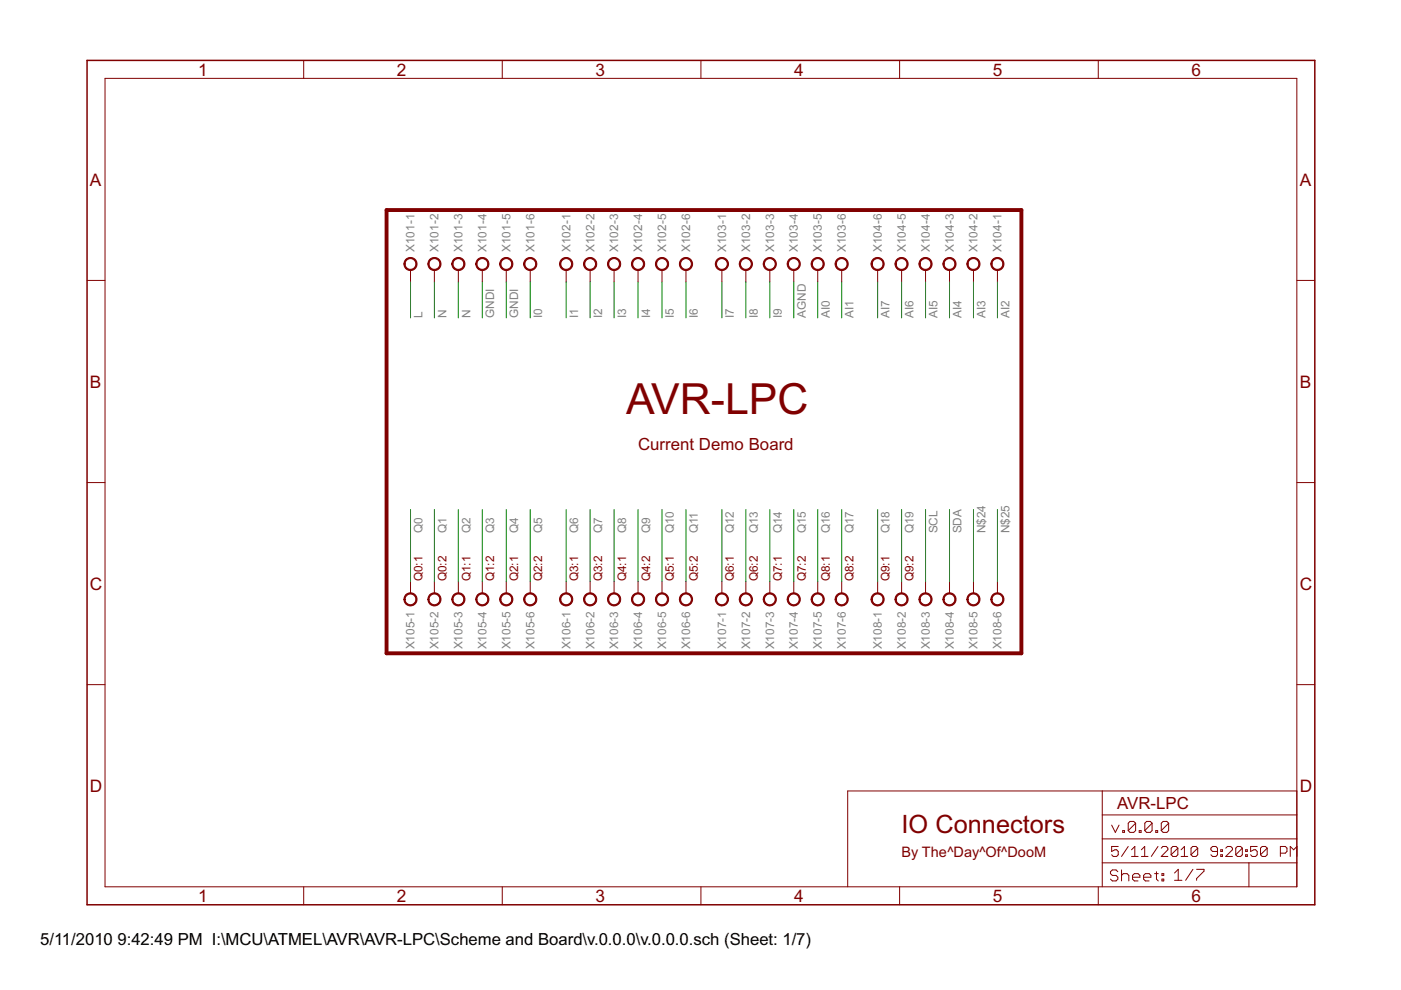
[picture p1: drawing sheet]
<svg xmlns="http://www.w3.org/2000/svg" width="297mm" height="210mm" viewBox="0 0 297 210" stroke-linecap="round" stroke-linejoin="round" font-family="sans-serif">
<g fill="#800000" stroke="#800000" stroke-width=".83">
<path d="M82 138.5h134.6z"/>
<path d="M216.6 44.5v94z"/>
<path d="M82 44.5h134.6z"/>
<path d="M82 44.5v94z"/>
</g>
<g fill="#800000" stroke="#800000" stroke-width=".21">
<path d="M275 182.9v5.1z"/>
<path d="M275 177.9v5z"/>
<path d="M275 172.8v5.1z"/>
<path d="M275 167.7v5.1z"/>
<path d="M179.7 167.7v20.3z"/>
<path d="M179.7 167.7h54z"/>
<path d="M233.7 167.7h41.3z"/>
<path d="M264.8 182.9v5.1z"/>
<path d="M264.8 182.9h10.2z"/>
<path d="M233.7 182.9h31.1z"/>
<path d="M233.7 182.9v5.1z"/>
<path d="M233.7 177.9v5z"/>
<path d="M233.7 177.9h41.3z"/>
<path d="M233.7 172.8v5.1z"/>
<path d="M233.7 172.8h41.3z"/>
<path d="M233.7 167.7v5.1z"/>
<path d="M235.7 174.9l.8 1.6z"/>
<path d="M237.3 174.9l-.8 1.6z"/>
<path d="M238 176.1v.4z"/>
<path d="M238 176.1h.4z"/>
<path d="M238.4 176.1v.4z"/>
<path d="M238 176.5h.4z"/>
<path d="M239.2 174.5v1.6z"/>
<path d="M239.2 174.5l.4-.3z"/>
<path d="M239.6 174.2h.8z"/>
<path d="M240.4 174.2l.4 .3z"/>
<path d="M240.8 174.5v1.6z"/>
<path d="M240.4 176.5l.4-.4z"/>
<path d="M239.6 176.5h.8z"/>
<path d="M239.2 176.1l.4 .4z"/>
<path d="M239.2 176.1l1.6-1.6z"/>
<path d="M241.5 176.1v.4z"/>
<path d="M241.5 176.1h.4z"/>
<path d="M241.9 176.1v.4z"/>
<path d="M241.5 176.5h.4z"/>
<path d="M242.7 174.5v1.6z"/>
<path d="M242.7 174.5l.4-.3z"/>
<path d="M243.1 174.2h.8z"/>
<path d="M243.9 174.2l.4 .3z"/>
<path d="M244.3 174.5v1.6z"/>
<path d="M244.3 176.1l-.4 .4z"/>
<path d="M243.1 176.5h.8z"/>
<path d="M242.7 176.1l.4 .4z"/>
<path d="M244.3 174.5l-1.6 1.6z"/>
<path d="M245 176.1v.4z"/>
<path d="M245 176.1h.4z"/>
<path d="M245.4 176.1v.4z"/>
<path d="M245 176.5h.4z"/>
<path d="M246.2 174.5v1.6z"/>
<path d="M246.2 174.5l.4-.3z"/>
<path d="M246.6 174.2h.8z"/>
<path d="M247.4 174.2l.4 .3z"/>
<path d="M247.8 174.5v1.6z"/>
<path d="M247.8 176.1l-.4 .4z"/>
<path d="M246.6 176.5h.8z"/>
<path d="M246.2 176.1l.4 .4z"/>
<path d="M246.2 176.1l1.6-1.6z"/>
<path d="M235.7 179.5h1.4z"/>
<path d="M235.7 179.5v1z"/>
<path d="M235.7 180.5l.7-.3z"/>
<path d="M236.4 180.2h.3z"/>
<path d="M236.7 180.2l.4 .3z"/>
<path d="M237.1 180.5v.7z"/>
<path d="M237.1 181.2l-.4 .4z"/>
<path d="M236 181.6h.7z"/>
<path d="M235.7 181.2l.3 .4z"/>
<path d="M239.2 179.5l-1.4 2.1z"/>
<path d="M240.6 179.5l-.7 .7z"/>
<path d="M240.6 179.5v2.1z"/>
<path d="M239.9 181.6h1.4z"/>
<path d="M242 180.2l.7-.7z"/>
<path d="M242.7 179.5v2.1z"/>
<path d="M242 181.6h1.4z"/>
<path d="M245.5 179.5l-1.4 2.1z"/>
<path d="M246.2 181.6h1.4z"/>
<path d="M247.6 180.2l-1.4 1.4z"/>
<path d="M247.6 179.8v.4z"/>
<path d="M247.3 179.5l.3 .3z"/>
<path d="M246.5 179.5h.8z"/>
<path d="M246.5 179.5l-.3 .3z"/>
<path d="M248.3 179.8v1.4z"/>
<path d="M248.7 179.5l-.4 .3z"/>
<path d="M248.7 179.5h.7z"/>
<path d="M249.4 179.5l.3 .3z"/>
<path d="M249.7 179.8v1.4z"/>
<path d="M249.7 181.2l-.3 .4z"/>
<path d="M248.7 181.6h.7z"/>
<path d="M248.3 181.2l.4 .4z"/>
<path d="M248.3 181.2l1.4-1.4z"/>
<path d="M251.1 179.5l-.7 .7z"/>
<path d="M251.1 179.5v2.1z"/>
<path d="M250.4 181.6h1.4z"/>
<path d="M252.5 179.8v1.4z"/>
<path d="M252.5 179.8l.4-.3z"/>
<path d="M252.9 179.5h.7z"/>
<path d="M253.6 179.5l.3 .3z"/>
<path d="M253.9 179.8v1.4z"/>
<path d="M253.9 181.2l-.3 .4z"/>
<path d="M252.9 181.6h.7z"/>
<path d="M252.5 181.2l.4 .4z"/>
<path d="M252.5 181.2l1.4-1.4z"/>
<path d="M256.7 181.2l.4 .4z"/>
<path d="M257.1 181.6h.7z"/>
<path d="M258.1 181.2l-.3 .4z"/>
<path d="M258.1 179.8v1.4z"/>
<path d="M257.8 179.5l.3 .3z"/>
<path d="M257.1 179.5h.7z"/>
<path d="M257.1 179.5l-.4 .3z"/>
<path d="M256.7 179.8v.4z"/>
<path d="M256.7 180.2l.4 .3z"/>
<path d="M257.1 180.5h1z"/>
<path d="M258.8 180.2h.4z"/>
<path d="M259.2 180.2v.3z"/>
<path d="M258.8 180.5h.4z"/>
<path d="M258.8 180.2v.3z"/>
<path d="M258.8 181.2h.4z"/>
<path d="M259.2 181.2v.4z"/>
<path d="M258.8 181.6h.4z"/>
<path d="M258.8 181.2v.4z"/>
<path d="M259.9 181.6h1.4z"/>
<path d="M259.9 181.6l1.4-1.4z"/>
<path d="M261.3 179.8v.4z"/>
<path d="M260.9 179.5l.4 .3z"/>
<path d="M260.2 179.5h.7z"/>
<path d="M260.2 179.5l-.3 .3z"/>
<path d="M262 179.8v1.4z"/>
<path d="M262.3 179.5l-.3 .3z"/>
<path d="M262.3 179.5h.7z"/>
<path d="M263 179.5l.4 .3z"/>
<path d="M263.4 179.8v1.4z"/>
<path d="M263.4 181.2l-.4 .4z"/>
<path d="M262.3 181.6h.7z"/>
<path d="M262 181.2l.3 .4z"/>
<path d="M262 181.2l1.4-1.4z"/>
<path d="M264.1 180.2h.4z"/>
<path d="M264.5 180.2v.3z"/>
<path d="M264.1 180.5h.4z"/>
<path d="M264.1 180.2v.3z"/>
<path d="M264.1 181.2h.4z"/>
<path d="M264.5 181.2v.4z"/>
<path d="M264.1 181.6h.4z"/>
<path d="M264.1 181.2v.4z"/>
<path d="M265.2 179.5h1.4z"/>
<path d="M265.2 179.5v1z"/>
<path d="M265.2 180.5l.7-.3z"/>
<path d="M265.9 180.2h.3z"/>
<path d="M266.2 180.2l.4 .3z"/>
<path d="M266.6 180.5v.7z"/>
<path d="M266.6 181.2l-.4 .4z"/>
<path d="M265.5 181.6h.7z"/>
<path d="M265.2 181.2l.3 .4z"/>
<path d="M267.3 179.8v1.4z"/>
<path d="M267.3 179.8l.3-.3z"/>
<path d="M267.6 179.5h.7z"/>
<path d="M268.3 179.5l.4 .3z"/>
<path d="M268.7 179.8v1.4z"/>
<path d="M268.7 181.2l-.4 .4z"/>
<path d="M267.6 181.6h.7z"/>
<path d="M267.3 181.2l.3 .4z"/>
<path d="M267.3 181.2l1.4-1.4z"/>
<path d="M271.5 179.5v2.1z"/>
<path d="M271.5 179.5h1z"/>
<path d="M272.5 179.5l.4 .3z"/>
<path d="M272.9 179.8v.7z"/>
<path d="M272.9 180.5l-.4 .4z"/>
<path d="M271.5 180.9h1z"/>
<path d="M273.6 179.5v2.1z"/>
<path d="M273.6 179.5l.7 .7z"/>
<path d="M275 179.5l-.7 .7z"/>
<path d="M275 179.5v2.1z"/>
<path d="M249 185.1l.8-.8z"/>
<path d="M249.8 184.3v2.3z"/>
<path d="M249 186.6h1.6z"/>
<path d="M252.9 184.3l-1.5 2.3z"/>
<path d="M253.7 184.3h1.6z"/>
<path d="M255.3 184.3v.4z"/>
<path d="M255.3 184.7l-1.6 1.6z"/>
<path d="M253.7 186.3v.3z"/>
<path d="M236.6 184.4l.4 .4z"/>
<path d="M235.8 184.4h.8z"/>
<path d="M235.4 184.8l.4-.4z"/>
<path d="M235.4 184.8v.4z"/>
<path d="M235.4 185.2l.4 .4z"/>
<path d="M235.8 185.6h.8z"/>
<path d="M236.6 185.6l.4 .4z"/>
<path d="M237 186v.4z"/>
<path d="M237 186.4l-.4 .4z"/>
<path d="M235.8 186.8h.8z"/>
<path d="M235.4 186.4l.4 .4z"/>
<path d="M237.8 184.4v2.4z"/>
<path d="M237.8 185.6l.4-.4z"/>
<path d="M238.2 185.2h.8z"/>
<path d="M239 185.2l.3 .4z"/>
<path d="M239.3 185.6v1.2z"/>
<path d="M240.5 186.8h.8z"/>
<path d="M240.1 186.4l.4 .4z"/>
<path d="M240.1 185.6v.8z"/>
<path d="M240.1 185.6l.4-.4z"/>
<path d="M240.5 185.2h.8z"/>
<path d="M241.3 185.2l.4 .4z"/>
<path d="M241.7 185.6v.4z"/>
<path d="M240.1 186h1.6z"/>
<path d="M242.8 186.8h.8z"/>
<path d="M242.5 186.4l.3 .4z"/>
<path d="M242.5 185.6v.8z"/>
<path d="M242.5 185.6l.3-.4z"/>
<path d="M242.8 185.2h.8z"/>
<path d="M243.6 185.2l.4 .4z"/>
<path d="M244 185.6v.4z"/>
<path d="M242.5 186h1.5z"/>
<path d="M245.2 184.8v1.6z"/>
<path d="M245.2 186.4l.4 .4z"/>
<path d="M244.8 185.2h.8z"/>
<path d="M246.4 185.2h.3z"/>
<path d="M246.7 185.2v.4z"/>
<path d="M246.4 185.6h.3z"/>
<path d="M246.4 185.2v.4z"/>
<path d="M246.4 186.4h.3z"/>
<path d="M246.7 186.4v.4z"/>
<path d="M246.4 186.8h.3z"/>
<path d="M246.4 186.4v.4z"/>
<path d="M22.3 16.6v171.4z"/>
<path d="M18.5 59.5h3.8z"/>
<path d="M18.5 102.3h3.8z"/>
<path d="M18.5 145.2h3.8z"/>
<path d="M22.3 188h252.7z"/>
<path d="M64.4 188v3.8z"/>
<path d="M106.5 188v3.8z"/>
<path d="M148.6 188v3.8z"/>
<path d="M190.7 188v3.8z"/>
<path d="M232.9 188v3.8z"/>
<path d="M275 16.6v171.4z"/>
<path d="M275 59.5h3.8z"/>
<path d="M275 102.3h3.8z"/>
<path d="M275 145.2h3.8z"/>
<path d="M22.3 16.6h252.7z"/>
<path d="M64.4 12.8v3.8z"/>
<path d="M106.5 12.8v3.8z"/>
<path d="M148.6 12.8v3.8z"/>
<path d="M190.7 12.8v3.8z"/>
<path d="M232.9 12.8v3.8z"/>
<path d="M87 57.2v2.6z"/>
<path d="M92.1 57.2v2.6z"/>
<path d="M97.2 57.2v2.6z"/>
<path d="M102.3 57.2v2.6z"/>
<path d="M107.3 57.2v2.6z"/>
<path d="M112.4 57.2v2.6z"/>
<path d="M120 57.2v2.6z"/>
<path d="M125.1 57.2v2.6z"/>
<path d="M130.2 57.2v2.6z"/>
<path d="M135.3 57.2v2.6z"/>
<path d="M140.4 57.2v2.6z"/>
<path d="M145.4 57.2v2.6z"/>
<path d="M153.1 57.2v2.6z"/>
<path d="M158.1 57.2v2.6z"/>
<path d="M163.2 57.2v2.6z"/>
<path d="M168.3 57.2v2.6z"/>
<path d="M173.4 57.2v2.6z"/>
<path d="M178.5 57.2v2.6z"/>
<path d="M211.5 57.2v2.6z"/>
<path d="M206.4 57.2v2.6z"/>
<path d="M201.3 57.2v2.6z"/>
<path d="M196.2 57.2v2.6z"/>
<path d="M191.2 57.2v2.6z"/>
<path d="M186.1 57.2v2.6z"/>
<path d="M87 123.3v2.5z"/>
<path d="M92.1 123.3v2.5z"/>
<path d="M97.2 123.3v2.5z"/>
<path d="M102.3 123.3v2.5z"/>
<path d="M107.3 123.3v2.5z"/>
<path d="M112.4 123.3v2.5z"/>
<path d="M120 123.3v2.5z"/>
<path d="M125.1 123.3v2.5z"/>
<path d="M130.2 123.3v2.5z"/>
<path d="M135.3 123.3v2.5z"/>
<path d="M140.4 123.3v2.5z"/>
<path d="M145.4 123.3v2.5z"/>
<path d="M153.1 123.3v2.5z"/>
<path d="M158.1 123.3v2.5z"/>
<path d="M163.2 123.3v2.5z"/>
<path d="M168.3 123.3v2.5z"/>
<path d="M173.4 123.3v2.5z"/>
<path d="M178.5 123.3v2.5z"/>
<path d="M186.1 123.3v2.5z"/>
<path d="M191.2 123.3v2.5z"/>
<path d="M196.2 123.3v2.5z"/>
<path d="M201.3 123.3v2.5z"/>
<path d="M206.4 123.3v2.5z"/>
<path d="M211.5 123.3v2.5z"/>
<path d="M86 55a1.4 1.4 0 0 1 2.2 .2 1.4 1.4 0 0 1-.8 2.1 1.4 1.4 0 0 1-1.8-1.3h.3a1.14 1.14 0 0 1 1.7-1 1.14 1.14 0 0 1 .1 1.9 1.14 1.14 0 0 1-1.8-.6v-.3h-.3z" fill-rule="evenodd"/>
<path d="M91.1 55a1.4 1.4 0 0 1 2.2 .2 1.4 1.4 0 0 1-.8 2.1 1.4 1.4 0 0 1-1.8-1.3h.3a1.15 1.15 0 0 1 1.6-1.1 1.15 1.15 0 0 1 .2 1.9 1.15 1.15 0 0 1-1.8-.5v-.3h-.3z" fill-rule="evenodd"/>
<path d="M96.2 55a1.4 1.4 0 0 1 2.2 .2 1.4 1.4 0 0 1-.8 2.1 1.4 1.4 0 0 1-1.8-1.3h.2a1.15 1.15 0 0 1 1.7-1.1 1.15 1.15 0 0 1 .2 1.9 1.15 1.15 0 0 1-1.8-.5l-.1-.3h-.2z" fill-rule="evenodd"/>
<path d="M101.2 55a1.4 1.4 0 0 1 2.3 .2 1.4 1.4 0 0 1-.9 2.1 1.4 1.4 0 0 1-1.7-1.3h.2a1.15 1.15 0 0 1 1.6-1.1 1.15 1.15 0 0 1 .3 1.9 1.15 1.15 0 0 1-1.8-.5l-.1-.3h-.2z" fill-rule="evenodd"/>
<path d="M106.3 55a1.4 1.4 0 0 1 2.2 .2 1.4 1.4 0 0 1-.8 2.1 1.4 1.4 0 0 1-1.8-1.3h.3a1.15 1.15 0 0 1 1.6-1.1 1.15 1.15 0 0 1 .3 1.9 1.15 1.15 0 0 1-1.9-.5v-.3h-.3z" fill-rule="evenodd"/>
<path d="M111.4 55a1.4 1.4 0 0 1 2.2 .2 1.4 1.4 0 0 1-.8 2.1 1.4 1.4 0 0 1-1.8-1.3h.3a1.15 1.15 0 0 1 1.6-1.1 1.15 1.15 0 0 1 .3 1.9 1.15 1.15 0 0 1-1.9-.5v-.3h-.3z" fill-rule="evenodd"/>
<path d="M119 55a1.4 1.4 0 0 1 2.2 .2 1.4 1.4 0 0 1-.8 2.1 1.4 1.4 0 0 1-1.8-1.3h.3a1.15 1.15 0 0 1 1.6-1.1 1.15 1.15 0 0 1 .3 1.9 1.15 1.15 0 0 1-1.9-.5v-.3h-.3z" fill-rule="evenodd"/>
<path d="M124.1 55a1.4 1.4 0 0 1 2.2 .2 1.4 1.4 0 0 1-.8 2.1 1.4 1.4 0 0 1-1.8-1.3h.3a1.15 1.15 0 0 1 1.6-1.1 1.15 1.15 0 0 1 .3 1.9 1.15 1.15 0 0 1-1.9-.5v-.3h-.3z" fill-rule="evenodd"/>
<path d="M129.2 55a1.4 1.4 0 0 1 2.2 .2 1.4 1.4 0 0 1-.8 2.1 1.4 1.4 0 0 1-1.8-1.3h.3a1.15 1.15 0 0 1 1.6-1.1 1.15 1.15 0 0 1 .2 1.9 1.15 1.15 0 0 1-1.8-.5v-.3h-.3z" fill-rule="evenodd"/>
<path d="M134.3 55a1.4 1.4 0 0 1 2.2 .2 1.4 1.4 0 0 1-.8 2.1 1.4 1.4 0 0 1-1.8-1.3h.2a1.15 1.15 0 0 1 1.7-1.1 1.15 1.15 0 0 1 .2 1.9 1.15 1.15 0 0 1-1.8-.5l-.1-.3h-.2z" fill-rule="evenodd"/>
<path d="M139.3 55a1.4 1.4 0 0 1 2.3 .2 1.4 1.4 0 0 1-.9 2.1 1.4 1.4 0 0 1-1.7-1.3h.2a1.15 1.15 0 0 1 1.6-1.1 1.15 1.15 0 0 1 .3 1.9 1.15 1.15 0 0 1-1.8-.5l-.1-.3h-.2z" fill-rule="evenodd"/>
<path d="M144.4 55a1.4 1.4 0 0 1 2.2 .3 1.4 1.4 0 0 1-.8 2 1.4 1.4 0 0 1-1.8-1.3h.3a1.15 1.15 0 0 1 1.6-1.1 1.15 1.15 0 0 1 .3 1.9 1.15 1.15 0 0 1-1.9-.5v-.3h-.3z" fill-rule="evenodd"/>
<path d="M152 55a1.4 1.4 0 0 1 2.2 .3 1.4 1.4 0 0 1-.8 2 1.4 1.4 0 0 1-1.7-1.3h.2a1.15 1.15 0 0 1 1.6-1.1 1.15 1.15 0 0 1 .3 1.9 1.15 1.15 0 0 1-1.8-.5l-.1-.3h-.2z" fill-rule="evenodd"/>
<path d="M157.1 55a1.4 1.4 0 0 1 2.2 .3 1.4 1.4 0 0 1-.8 2 1.4 1.4 0 0 1-1.8-1.3h.3a1.15 1.15 0 0 1 1.6-1.1 1.15 1.15 0 0 1 .3 1.9 1.15 1.15 0 0 1-1.9-.5v-.3h-.3z" fill-rule="evenodd"/>
<path d="M162.2 55a1.4 1.4 0 0 1 2.2 .3 1.4 1.4 0 0 1-.8 2 1.4 1.4 0 0 1-1.8-1.3h.3a1.15 1.15 0 0 1 1.6-1.1 1.15 1.15 0 0 1 .3 1.9 1.15 1.15 0 0 1-1.9-.5v-.3h-.3z" fill-rule="evenodd"/>
<path d="M167.3 55a1.4 1.4 0 0 1 2.2 .3 1.4 1.4 0 0 1-.8 2 1.4 1.4 0 0 1-1.8-1.3h.3a1.15 1.15 0 0 1 1.6-1.1 1.15 1.15 0 0 1 .2 1.9 1.15 1.15 0 0 1-1.8-.5v-.3h-.3z" fill-rule="evenodd"/>
<path d="M172.4 55a1.4 1.4 0 0 1 2.2 .3 1.4 1.4 0 0 1-.9 2 1.4 1.4 0 0 1-1.7-1.3h.2a1.14 1.14 0 0 1 1.6-1.1 1.14 1.14 0 0 1 .3 1.9 1.14 1.14 0 0 1-1.8-.5l-.1-.3h-.2z" fill-rule="evenodd"/>
<path d="M177.4 55a1.4 1.4 0 0 1 2.2 .3 1.4 1.4 0 0 1-.8 2 1.4 1.4 0 0 1-1.7-1.3h.2a1.14 1.14 0 0 1 1.6-1.1 1.14 1.14 0 0 1 .3 1.9 1.14 1.14 0 0 1-1.8-.5l-.1-.3h-.2z" fill-rule="evenodd"/>
<path d="M210.5 55a1.4 1.4 0 0 1 2.2 .3 1.4 1.4 0 0 1-.9 2 1.4 1.4 0 0 1-1.7-1.3h.2a1.14 1.14 0 0 1 1.7-1 1.14 1.14 0 0 1 .2 1.9 1.14 1.14 0 0 1-1.8-.6l-.1-.3h-.2z" fill-rule="evenodd"/>
<path d="M205.4 55a1.4 1.4 0 0 1 2.2 .3 1.4 1.4 0 0 1-.8 2 1.4 1.4 0 0 1-1.8-1.3h.3a1.14 1.14 0 0 1 1.6-1 1.14 1.14 0 0 1 .2 1.9 1.14 1.14 0 0 1-1.8-.6v-.3h-.3z" fill-rule="evenodd"/>
<path d="M200.3 55a1.4 1.4 0 0 1 2.2 .3 1.4 1.4 0 0 1-.8 2 1.4 1.4 0 0 1-1.8-1.3h.3a1.14 1.14 0 0 1 1.7-1 1.14 1.14 0 0 1 .1 1.9 1.14 1.14 0 0 1-1.8-.6v-.3h-.3z" fill-rule="evenodd"/>
<path d="M195.2 55a1.4 1.4 0 0 1 2.2 .3 1.4 1.4 0 0 1-.8 2 1.4 1.4 0 0 1-1.8-1.3h.3a1.14 1.14 0 0 1 1.7-1 1.14 1.14 0 0 1 .1 1.9 1.14 1.14 0 0 1-1.8-.6v-.3h-.3z" fill-rule="evenodd"/>
<path d="M190.1 55a1.4 1.4 0 0 1 2.2 .3 1.4 1.4 0 0 1-.8 2 1.4 1.4 0 0 1-1.7-1.3h.2a1.14 1.14 0 0 1 1.6-1.1 1.14 1.14 0 0 1 .3 1.9 1.14 1.14 0 0 1-1.8-.5l-.1-.3h-.2z" fill-rule="evenodd"/>
<path d="M185.1 55a1.4 1.4 0 0 1 2.2 .3 1.4 1.4 0 0 1-.9 2 1.4 1.4 0 0 1-1.7-1.3h.2a1.14 1.14 0 0 1 1.6-1.1 1.14 1.14 0 0 1 .3 1.9 1.14 1.14 0 0 1-1.8-.5l-.1-.3h-.2z" fill-rule="evenodd"/>
<path d="M86 126.1a1.4 1.4 0 0 1 2.2 .2 1.4 1.4 0 0 1-.8 2.1 1.4 1.4 0 0 1-1.8-1.3h.3a1.14 1.14 0 0 1 1.7-1 1.14 1.14 0 0 1 .1 2 1.14 1.14 0 0 1-1.8-.7v-.3h-.3z" fill-rule="evenodd"/>
<path d="M91.1 126.1a1.4 1.4 0 0 1 2.2 .2 1.4 1.4 0 0 1-.8 2.1 1.4 1.4 0 0 1-1.8-1.3h.3a1.15 1.15 0 0 1 1.6-1.1 1.15 1.15 0 0 1 .3 1.9 1.15 1.15 0 0 1-1.9-.5v-.3h-.3z" fill-rule="evenodd"/>
<path d="M96.2 126.1a1.4 1.4 0 0 1 2.2 .2 1.4 1.4 0 0 1-.8 2.1 1.4 1.4 0 0 1-1.8-1.3h.2a1.15 1.15 0 0 1 1.6-1.1 1.15 1.15 0 0 1 .3 1.9 1.15 1.15 0 0 1-1.8-.5l-.1-.3h-.2z" fill-rule="evenodd"/>
<path d="M101.2 126.1a1.4 1.4 0 0 1 2.3 .2 1.4 1.4 0 0 1-.9 2.1 1.4 1.4 0 0 1-1.7-1.3h.2a1.15 1.15 0 0 1 1.6-1.1 1.15 1.15 0 0 1 .3 1.9 1.15 1.15 0 0 1-1.8-.5l-.1-.3h-.2z" fill-rule="evenodd"/>
<path d="M106.3 126.1a1.4 1.4 0 0 1 2.2 .2 1.4 1.4 0 0 1-.8 2.1 1.4 1.4 0 0 1-1.8-1.3h.3a1.15 1.15 0 0 1 1.6-1.1 1.15 1.15 0 0 1 .3 1.9 1.15 1.15 0 0 1-1.9-.5v-.3h-.3z" fill-rule="evenodd"/>
<path d="M111.4 126.1a1.4 1.4 0 0 1 2.2 .2 1.4 1.4 0 0 1-.8 2.1 1.4 1.4 0 0 1-1.8-1.3h.3a1.15 1.15 0 0 1 1.6-1.1 1.15 1.15 0 0 1 .3 1.9 1.15 1.15 0 0 1-1.9-.5v-.3h-.3z" fill-rule="evenodd"/>
<path d="M119 126.1a1.4 1.4 0 0 1 2.2 .2 1.4 1.4 0 0 1-.8 2.1 1.4 1.4 0 0 1-1.8-1.3h.3a1.15 1.15 0 0 1 1.6-1.1 1.15 1.15 0 0 1 .3 1.9 1.15 1.15 0 0 1-1.9-.5v-.3h-.3z" fill-rule="evenodd"/>
<path d="M124.1 126.1a1.4 1.4 0 0 1 2.2 .2 1.4 1.4 0 0 1-.8 2.1 1.4 1.4 0 0 1-1.8-1.3h.3a1.15 1.15 0 0 1 1.6-1.1 1.15 1.15 0 0 1 .3 1.9 1.15 1.15 0 0 1-1.9-.5v-.3h-.3z" fill-rule="evenodd"/>
<path d="M129.2 126.1a1.4 1.4 0 0 1 2.2 .2 1.4 1.4 0 0 1-.8 2.1 1.4 1.4 0 0 1-1.8-1.3h.3a1.15 1.15 0 0 1 1.6-1.1 1.15 1.15 0 0 1 .3 1.9 1.15 1.15 0 0 1-1.9-.5v-.3h-.3z" fill-rule="evenodd"/>
<path d="M134.3 126.1a1.4 1.4 0 0 1 2.2 .2 1.4 1.4 0 0 1-.8 2.1 1.4 1.4 0 0 1-1.8-1.3h.2a1.15 1.15 0 0 1 1.6-1.1 1.15 1.15 0 0 1 .3 1.9 1.15 1.15 0 0 1-1.8-.5l-.1-.3h-.2z" fill-rule="evenodd"/>
<path d="M139.3 126.1a1.4 1.4 0 0 1 2.3 .2 1.4 1.4 0 0 1-.9 2.1 1.4 1.4 0 0 1-1.7-1.3h.2a1.15 1.15 0 0 1 1.6-1.1 1.15 1.15 0 0 1 .3 1.9 1.15 1.15 0 0 1-1.8-.5l-.1-.3h-.2z" fill-rule="evenodd"/>
<path d="M144.4 126.1a1.4 1.4 0 0 1 2.2 .2 1.4 1.4 0 0 1-.8 2.1 1.4 1.4 0 0 1-1.8-1.3h.3a1.15 1.15 0 0 1 1.6-1.1 1.15 1.15 0 0 1 .3 1.9 1.15 1.15 0 0 1-1.9-.5v-.3h-.3z" fill-rule="evenodd"/>
<path d="M152 126.1a1.4 1.4 0 0 1 2.2 .2 1.4 1.4 0 0 1-.8 2.1 1.4 1.4 0 0 1-1.7-1.3h.2a1.15 1.15 0 0 1 1.6-1.1 1.15 1.15 0 0 1 .3 1.9 1.15 1.15 0 0 1-1.8-.5l-.1-.3h-.2z" fill-rule="evenodd"/>
<path d="M157.1 126.1a1.4 1.4 0 0 1 2.2 .2 1.4 1.4 0 0 1-.8 2.1 1.4 1.4 0 0 1-1.8-1.3h.3a1.15 1.15 0 0 1 1.6-1.1 1.15 1.15 0 0 1 .3 1.9 1.15 1.15 0 0 1-1.9-.5v-.3h-.3z" fill-rule="evenodd"/>
<path d="M162.2 126.1a1.4 1.4 0 0 1 2.2 .2 1.4 1.4 0 0 1-.8 2.1 1.4 1.4 0 0 1-1.8-1.3h.3a1.15 1.15 0 0 1 1.6-1.1 1.15 1.15 0 0 1 .3 1.9 1.15 1.15 0 0 1-1.9-.5v-.3h-.3z" fill-rule="evenodd"/>
<path d="M167.3 126.1a1.4 1.4 0 0 1 2.2 .2 1.4 1.4 0 0 1-.8 2.1 1.4 1.4 0 0 1-1.8-1.3h.3a1.15 1.15 0 0 1 1.6-1.1 1.15 1.15 0 0 1 .3 1.9 1.15 1.15 0 0 1-1.9-.5v-.3h-.3z" fill-rule="evenodd"/>
<path d="M172.4 126.1a1.4 1.4 0 0 1 2.2 .2 1.4 1.4 0 0 1-.8 2.1 1.4 1.4 0 0 1-1.8-1.3h.2a1.14 1.14 0 0 1 1.6-1.1 1.14 1.14 0 0 1 .3 1.9 1.14 1.14 0 0 1-1.8-.5l-.1-.3h-.2z" fill-rule="evenodd"/>
<path d="M177.4 126.1a1.4 1.4 0 0 1 2.2 .2 1.4 1.4 0 0 1-.8 2.1 1.4 1.4 0 0 1-1.7-1.3h.2a1.14 1.14 0 0 1 1.6-1.1 1.14 1.14 0 0 1 .3 1.9 1.14 1.14 0 0 1-1.8-.5l-.1-.3h-.2z" fill-rule="evenodd"/>
<path d="M185.1 126.1a1.4 1.4 0 0 1 2.2 .2 1.4 1.4 0 0 1-.8 2.1 1.4 1.4 0 0 1-1.8-1.3h.2a1.14 1.14 0 0 1 1.6-1.1 1.14 1.14 0 0 1 .3 1.9 1.14 1.14 0 0 1-1.8-.5l-.1-.3h-.2z" fill-rule="evenodd"/>
<path d="M190.1 126.1a1.4 1.4 0 0 1 2.2 .2 1.4 1.4 0 0 1-.8 2.1 1.4 1.4 0 0 1-1.7-1.3h.2a1.14 1.14 0 0 1 1.6-1.1 1.14 1.14 0 0 1 .3 1.9 1.14 1.14 0 0 1-1.8-.5l-.1-.3h-.2z" fill-rule="evenodd"/>
<path d="M195.2 126.1a1.4 1.4 0 0 1 2.2 .2 1.4 1.4 0 0 1-.8 2.1 1.4 1.4 0 0 1-1.8-1.3h.3a1.14 1.14 0 0 1 1.7-1 1.14 1.14 0 0 1 .1 2 1.14 1.14 0 0 1-1.8-.7v-.3h-.3z" fill-rule="evenodd"/>
<path d="M200.3 126.1a1.4 1.4 0 0 1 2.2 .2 1.4 1.4 0 0 1-.8 2.1 1.4 1.4 0 0 1-1.8-1.3h.3a1.14 1.14 0 0 1 1.6-1 1.14 1.14 0 0 1 .2 2 1.14 1.14 0 0 1-1.8-.7v-.3h-.3z" fill-rule="evenodd"/>
<path d="M205.4 126.1a1.4 1.4 0 0 1 2.2 .2 1.4 1.4 0 0 1-.8 2.1 1.4 1.4 0 0 1-1.8-1.3h.3a1.14 1.14 0 0 1 1.6-1 1.14 1.14 0 0 1 .2 2 1.14 1.14 0 0 1-1.8-.7v-.3h-.3z" fill-rule="evenodd"/>
<path d="M210.5 126.1a1.4 1.4 0 0 1 2.2 .2 1.4 1.4 0 0 1-.8 2.1 1.4 1.4 0 0 1-1.8-1.3h.2a1.14 1.14 0 0 1 1.7-1 1.14 1.14 0 0 1 .2 2 1.14 1.14 0 0 1-1.8-.7l-.1-.3h-.2z" fill-rule="evenodd"/>
</g>
<g fill="#800000" stroke="#800000" stroke-width=".32">
<path d="M18.5 12.8v179z"/>
<path d="M18.5 191.8h260.3z"/>
<path d="M278.8 12.8v179z"/>
<path d="M18.5 12.8h260.3z"/>
</g>
<g fill="#008000" stroke="#008000" stroke-width=".21">
<path d="M97.2 59.8v7.6z"/>
<path d="M92.1 59.8v7.6z"/>
<path d="M186.1 59.8v7.6z"/>
<path d="M191.2 59.8v7.6z"/>
<path d="M196.2 59.8v7.6z"/>
<path d="M178.5 59.8v7.6z"/>
<path d="M173.4 59.8v7.6z"/>
<path d="M163.2 59.8v7.6z"/>
<path d="M112.4 59.8v7.6z"/>
<path d="M120 59.8v7.6z"/>
<path d="M130.2 59.8v7.6z"/>
<path d="M125.1 59.8v7.6z"/>
<path d="M135.3 59.8v7.6z"/>
<path d="M140.4 59.8v7.6z"/>
<path d="M145.4 59.8v7.6z"/>
<path d="M153.1 59.8v7.6z"/>
<path d="M158.1 59.8v7.6z"/>
<path d="M87 59.8v7.6z"/>
<path d="M206.4 108v15.3z"/>
<path d="M211.5 108v15.3z"/>
<path d="M196.2 108v15.3z"/>
<path d="M201.3 108v15.3z"/>
<path d="M107.3 59.8v7.6z"/>
<path d="M102.3 59.8v7.6z"/>
<path d="M87 108v15.3z"/>
<path d="M92.1 108v15.3z"/>
<path d="M97.2 108v15.3z"/>
<path d="M102.3 108v15.3z"/>
<path d="M107.3 108v15.3z"/>
<path d="M112.4 108v15.3z"/>
<path d="M120 108v15.3z"/>
<path d="M125.1 108v15.3z"/>
<path d="M130.2 108v15.3z"/>
<path d="M135.3 108v15.3z"/>
<path d="M145.4 108v15.3z"/>
<path d="M140.4 108v15.3z"/>
<path d="M153.1 108v15.3z"/>
<path d="M158.1 108v15.3z"/>
<path d="M163.2 108v15.3z"/>
<path d="M168.3 108v15.3z"/>
<path d="M173.4 108v15.3z"/>
<path d="M178.5 108v15.3z"/>
<path d="M186.1 108v15.3z"/>
<path d="M191.2 108v15.3z"/>
<path d="M168.3 59.8v7.6z"/>
<path d="M201.3 59.8v7.6z"/>
<path d="M206.4 59.8v7.6z"/>
<path d="M211.5 59.8v7.6z"/>
</g>
<text font-size="10.2" fill="#800000" x="132.7" y="87.7">AVR-LPC</text>
<text font-size="6" fill="#800000" x="191.2" y="176.6">IO Connectors</text>
<g font-size="4.1" fill="#800000">
<text x="42" y="16">1</text>
<text x="84.1" y="16">2</text>
<text x="126.3" y="16">3</text>
<text x="168.4" y="16">4</text>
<text x="210.5" y="16">5</text>
<text x="252.6" y="16">6</text>
<text x="19.1" y="39.3">A</text>
<text x="275.6" y="39.3">A</text>
<text x="19.1" y="82.2">B</text>
<text x="275.6" y="82.2">B</text>
<text x="19.1" y="125">C</text>
<text x="275.6" y="125">C</text>
<text x="19.1" y="167.9">D</text>
<text x="275.6" y="167.9">D</text>
<text x="42" y="191.2">1</text>
<text x="84.1" y="191.2">2</text>
<text x="126.3" y="191.2">3</text>
<text x="168.4" y="191.2">4</text>
<text x="210.5" y="191.2">5</text>
<text x="252.6" y="191.2">6</text>
</g>
<g font-size="4" fill="#800000">
<text x="135.3" y="95.3">Current Demo Board</text>
<text x="236.9" y="171.5">AVR-LPC</text>
</g>
<g font-size="4">
<text x="8.5" y="200.4">5/11/2010</text>
<text x="24.9" y="200.4">9:42:49 PM I:\MCU\ATMEL\AVR\AVR-LPC\Scheme and Board\v.0.0.0\v.0.0.0.sch (Sheet: 1/7)</text>
</g>
<text font-size="3.4" fill="#800000" x="191.2" y="181.7">By The^Day^Of^DooM</text>
<g font-size="2.8" fill="#808080">
<text x="87.9" y="53.4" transform="rotate(-90 87.9 53.4)">X101-1</text>
<text x="93" y="53.4" transform="rotate(-90 93 53.4)">X101-2</text>
<text x="98.1" y="53.4" transform="rotate(-90 98.1 53.4)">X101-3</text>
<text x="103.2" y="53.4" transform="rotate(-90 103.2 53.4)">X101-4</text>
<text x="108.2" y="53.4" transform="rotate(-90 108.2 53.4)">X101-5</text>
<text x="113.3" y="53.4" transform="rotate(-90 113.3 53.4)">X101-6</text>
<text x="120.9" y="53.4" transform="rotate(-90 120.9 53.4)">X102-1</text>
<text x="126" y="53.4" transform="rotate(-90 126 53.4)">X102-2</text>
<text x="131.1" y="53.4" transform="rotate(-90 131.1 53.4)">X102-3</text>
<text x="136.2" y="53.4" transform="rotate(-90 136.2 53.4)">X102-4</text>
<text x="141.2" y="53.4" transform="rotate(-90 141.2 53.4)">X102-5</text>
<text x="146.3" y="53.4" transform="rotate(-90 146.3 53.4)">X102-6</text>
<text x="153.9" y="53.4" transform="rotate(-90 153.9 53.4)">X103-1</text>
<text x="159" y="53.4" transform="rotate(-90 159 53.4)">X103-2</text>
<text x="164.1" y="53.4" transform="rotate(-90 164.1 53.4)">X103-3</text>
<text x="169.2" y="53.4" transform="rotate(-90 169.2 53.4)">X103-4</text>
<text x="174.3" y="53.4" transform="rotate(-90 174.3 53.4)">X103-5</text>
<text x="179.3" y="53.4" transform="rotate(-90 179.3 53.4)">X103-6</text>
<text x="187" y="53.4" transform="rotate(-90 187 53.4)">X104-6</text>
<text x="192" y="53.4" transform="rotate(-90 192 53.4)">X104-5</text>
<text x="197.1" y="53.4" transform="rotate(-90 197.1 53.4)">X104-4</text>
<text x="202.2" y="53.4" transform="rotate(-90 202.2 53.4)">X104-3</text>
<text x="207.3" y="53.4" transform="rotate(-90 207.3 53.4)">X104-2</text>
<text x="212.4" y="53.4" transform="rotate(-90 212.4 53.4)">X104-1</text>
<text x="89.6" y="67.4" transform="rotate(-90 89.6 67.4)">L</text>
<text x="94.6" y="67.4" transform="rotate(-90 94.6 67.4)">N</text>
<text x="99.7" y="67.4" transform="rotate(-90 99.7 67.4)">N</text>
<text x="104.8" y="67.4" transform="rotate(-90 104.8 67.4)">GNDI</text>
<text x="109.9" y="67.4" transform="rotate(-90 109.9 67.4)">GNDI</text>
<text x="115" y="67.4" transform="rotate(-90 115 67.4)">I0</text>
<text x="122.6" y="67.4" transform="rotate(-90 122.6 67.4)">I1</text>
<text x="127.7" y="67.4" transform="rotate(-90 127.7 67.4)">I2</text>
<text x="132.7" y="67.4" transform="rotate(-90 132.7 67.4)">I3</text>
<text x="137.8" y="67.4" transform="rotate(-90 137.8 67.4)">I4</text>
<text x="142.9" y="67.4" transform="rotate(-90 142.9 67.4)">I5</text>
<text x="148" y="67.4" transform="rotate(-90 148 67.4)">I6</text>
<text x="155.6" y="67.4" transform="rotate(-90 155.6 67.4)">I7</text>
<text x="160.7" y="67.4" transform="rotate(-90 160.7 67.4)">I8</text>
<text x="165.8" y="67.4" transform="rotate(-90 165.8 67.4)">I9</text>
<text x="170.8" y="67.4" transform="rotate(-90 170.8 67.4)">AGND</text>
<text x="175.9" y="67.4" transform="rotate(-90 175.9 67.4)">AI0</text>
<text x="181" y="67.4" transform="rotate(-90 181 67.4)">AI1</text>
<text x="188.6" y="67.4" transform="rotate(-90 188.6 67.4)">AI7</text>
<text x="193.7" y="67.4" transform="rotate(-90 193.7 67.4)">AI6</text>
<text x="198.8" y="67.4" transform="rotate(-90 198.8 67.4)">AI5</text>
<text x="203.9" y="67.4" transform="rotate(-90 203.9 67.4)">AI4</text>
<text x="208.9" y="67.4" transform="rotate(-90 208.9 67.4)">AI3</text>
<text x="214" y="67.4" transform="rotate(-90 214 67.4)">AI2</text>
<text x="89.6" y="113.1" transform="rotate(-90 89.6 113.1)">Q0</text>
<text x="94.6" y="113.1" transform="rotate(-90 94.6 113.1)">Q1</text>
<text x="99.7" y="113.1" transform="rotate(-90 99.7 113.1)">Q2</text>
<text x="104.8" y="113.1" transform="rotate(-90 104.8 113.1)">Q3</text>
<text x="109.9" y="113.1" transform="rotate(-90 109.9 113.1)">Q4</text>
<text x="115" y="113.1" transform="rotate(-90 115 113.1)">Q5</text>
<text x="122.6" y="113.1" transform="rotate(-90 122.6 113.1)">Q6</text>
<text x="127.7" y="113.1" transform="rotate(-90 127.7 113.1)">Q7</text>
<text x="132.7" y="113.1" transform="rotate(-90 132.7 113.1)">Q8</text>
<text x="137.8" y="113.1" transform="rotate(-90 137.8 113.1)">Q9</text>
<text x="142.9" y="113.1" transform="rotate(-90 142.9 113.1)">Q10</text>
<text x="148" y="113.1" transform="rotate(-90 148 113.1)">Q11</text>
<text x="155.6" y="113.1" transform="rotate(-90 155.6 113.1)">Q12</text>
<text x="160.7" y="113.1" transform="rotate(-90 160.7 113.1)">Q13</text>
<text x="165.8" y="113.1" transform="rotate(-90 165.8 113.1)">Q14</text>
<text x="170.8" y="113.1" transform="rotate(-90 170.8 113.1)">Q15</text>
<text x="175.9" y="113.1" transform="rotate(-90 175.9 113.1)">Q16</text>
<text x="181" y="113.1" transform="rotate(-90 181 113.1)">Q17</text>
<text x="188.6" y="113.1" transform="rotate(-90 188.6 113.1)">Q18</text>
<text x="193.7" y="113.1" transform="rotate(-90 193.7 113.1)">Q19</text>
<text x="198.8" y="113.1" transform="rotate(-90 198.8 113.1)">SCL</text>
<text x="203.9" y="113.1" transform="rotate(-90 203.9 113.1)">SDA</text>
<text x="208.9" y="113.1" transform="rotate(-90 208.9 113.1)">N$24</text>
<text x="214" y="113.1" transform="rotate(-90 214 113.1)">N$25</text>
<text x="87.9" y="137.7" transform="rotate(-90 87.9 137.7)">X105-1</text>
<text x="93" y="137.7" transform="rotate(-90 93 137.7)">X105-2</text>
<text x="98.1" y="137.7" transform="rotate(-90 98.1 137.7)">X105-3</text>
<text x="103.2" y="137.7" transform="rotate(-90 103.2 137.7)">X105-4</text>
<text x="108.2" y="137.7" transform="rotate(-90 108.2 137.7)">X105-5</text>
<text x="113.3" y="137.7" transform="rotate(-90 113.3 137.7)">X105-6</text>
<text x="120.9" y="137.7" transform="rotate(-90 120.9 137.7)">X106-1</text>
<text x="126" y="137.7" transform="rotate(-90 126 137.7)">X106-2</text>
<text x="131.1" y="137.7" transform="rotate(-90 131.1 137.7)">X106-3</text>
<text x="136.2" y="137.7" transform="rotate(-90 136.2 137.7)">X106-4</text>
<text x="141.2" y="137.7" transform="rotate(-90 141.2 137.7)">X106-5</text>
<text x="146.3" y="137.7" transform="rotate(-90 146.3 137.7)">X106-6</text>
<text x="153.9" y="137.7" transform="rotate(-90 153.9 137.7)">X107-1</text>
<text x="159" y="137.7" transform="rotate(-90 159 137.7)">X107-2</text>
<text x="164.1" y="137.7" transform="rotate(-90 164.1 137.7)">X107-3</text>
<text x="169.2" y="137.7" transform="rotate(-90 169.2 137.7)">X107-4</text>
<text x="174.3" y="137.7" transform="rotate(-90 174.3 137.7)">X107-5</text>
<text x="179.3" y="137.7" transform="rotate(-90 179.3 137.7)">X107-6</text>
<text x="187" y="137.7" transform="rotate(-90 187 137.7)">X108-1</text>
<text x="192" y="137.7" transform="rotate(-90 192 137.7)">X108-2</text>
<text x="197.1" y="137.7" transform="rotate(-90 197.1 137.7)">X108-3</text>
<text x="202.2" y="137.7" transform="rotate(-90 202.2 137.7)">X108-4</text>
<text x="207.3" y="137.7" transform="rotate(-90 207.3 137.7)">X108-5</text>
<text x="212.4" y="137.7" transform="rotate(-90 212.4 137.7)">X108-6</text>
</g>
<g font-size="2.8" fill="#800000">
<text x="89.6" y="123.3" transform="rotate(-90 89.6 123.3)">Q0:1</text>
<text x="94.6" y="123.3" transform="rotate(-90 94.6 123.3)">Q0:2</text>
<text x="99.7" y="123.3" transform="rotate(-90 99.7 123.3)">Q1:1</text>
<text x="104.8" y="123.3" transform="rotate(-90 104.8 123.3)">Q1:2</text>
<text x="109.9" y="123.3" transform="rotate(-90 109.9 123.3)">Q2:1</text>
<text x="115" y="123.3" transform="rotate(-90 115 123.3)">Q2:2</text>
<text x="122.6" y="123.3" transform="rotate(-90 122.6 123.3)">Q3:1</text>
<text x="127.7" y="123.3" transform="rotate(-90 127.7 123.3)">Q3:2</text>
<text x="132.7" y="123.3" transform="rotate(-90 132.7 123.3)">Q4:1</text>
<text x="137.8" y="123.3" transform="rotate(-90 137.8 123.3)">Q4:2</text>
<text x="142.9" y="123.3" transform="rotate(-90 142.9 123.3)">Q5:1</text>
<text x="148" y="123.3" transform="rotate(-90 148 123.3)">Q5:2</text>
<text x="155.6" y="123.3" transform="rotate(-90 155.6 123.3)">Q6:1</text>
<text x="160.7" y="123.3" transform="rotate(-90 160.7 123.3)">Q6:2</text>
<text x="165.8" y="123.3" transform="rotate(-90 165.8 123.3)">Q7:1</text>
<text x="170.8" y="123.3" transform="rotate(-90 170.8 123.3)">Q7:2</text>
<text x="175.9" y="123.3" transform="rotate(-90 175.9 123.3)">Q8:1</text>
<text x="181" y="123.3" transform="rotate(-90 181 123.3)">Q8:2</text>
<text x="188.6" y="123.3" transform="rotate(-90 188.6 123.3)">Q9:1</text>
<text x="193.7" y="123.3" transform="rotate(-90 193.7 123.3)">Q9:2</text>
</g>
</svg>
